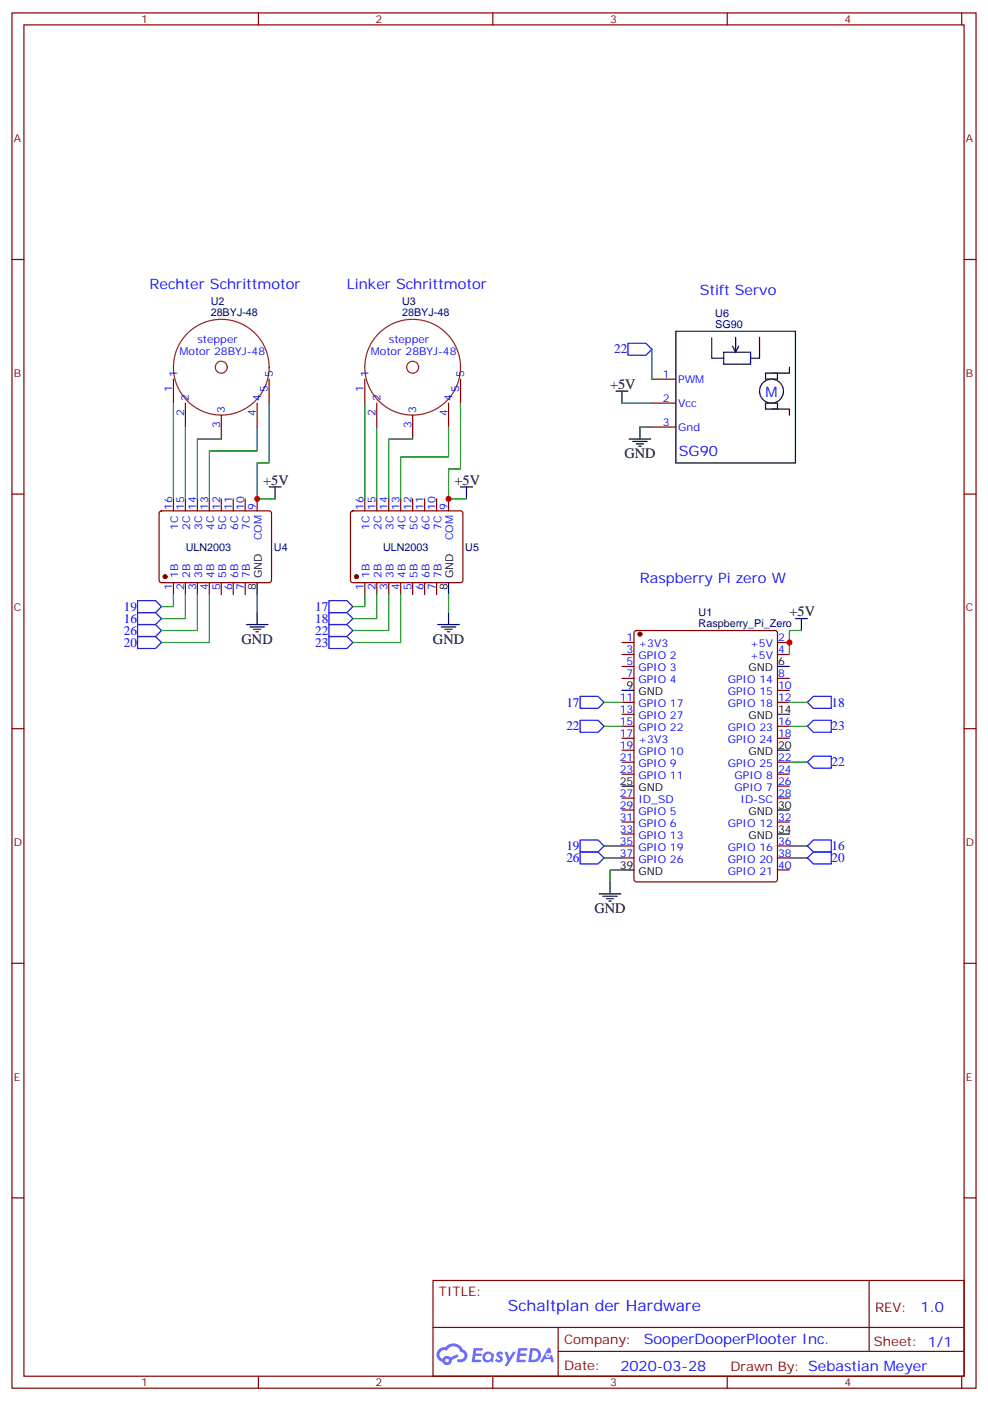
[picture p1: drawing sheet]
<svg xmlns="http://www.w3.org/2000/svg" width="291mm" height="413mm" viewBox="0 0 291 413" stroke-linecap="round" stroke-linejoin="round" font-family="sans-serif">
<g fill="none" stroke="#870000" stroke-width=".35">
<path d="M3.5 3.8h284.4v405.4h-284.4zM7.1 7.3h277.2v398.3h-277.2zM76.2 3.8v3.5M145.3 3.8v3.5M214.5 3.8v3.5M283.6 3.8v3.5M3.5 76.5h3.6M284.3 76.5h3.6M3.5 145.6h3.6M284.3 145.6h3.6M3.5 214.8h3.6M284.3 214.8h3.6"/>
<path d="M3.5 283.9h3.6M284.3 283.9h3.6M3.5 353.1h3.6M284.3 353.1h3.6M127.7 377.4h156.6v28.2h-156.6zM256.3 377.4v20.9M127.7 391.2h156.5M164.6 398.3h119.6M164.6 391.2v14.2M76.2 405.6v3.6M145.3 405.6v3.6M214.5 405.6v3.6"/>
<path d="M283.6 405.6v3.6"/>
</g>
<g fill="#5487ff">
<path d="M146.7 398.6a1.22 1.22 0 0 1 1.7 .2l-.4 .6a.47 .47 0 0 0-.3-.4 .47 .47 0 0 0-.5 .2l.1 .2a1.14 1.14 0 0 1 .8 1.8 1.14 1.14 0 0 1-1.9 0l-.2-.2 .5-.6 .7 .5a.29 .29 0 0 0 .3-.3 .29 .29 0 0 0-.2-.3 1.04 1.04 0 0 1-.6-1.7z"/>
<path d="M139.7 397.3h2.4l.3 .2-.2 .5-1.8 .1-.1 .8h1.5l.3 .4-.3 .4h-1.6l-.2 1.1h1.7l.2 .3-.2 .3-2.6 .1z"/>
<path d="M152.8 397.3h2.4l.3 .2-.1 .5-1.8 .1-.2 .8h1.6l.3 .4-.4 .4h-1.6l-.1 1.1h1.7l.2 .3-.2 .3-2.6 .1z"/>
<path d="M161.6 397.3h.7l.3 1.3-.6 .3a.69 .69 0 0 0-1 .3 .69 .69 0 0 0 .4 .9 .69 .69 0 0 0 .9-.6l.5-.2 .6 2.2h-.8l-.2-.9h-1.8l-.5 .9h-.8z"/>
<path d="M148.8 398.4h.8l.6 1.8 1.1-1.8h.9l-2.6 4.2h-.8l.9-1.5z"/>
<path d="M156.4 397.3l-.6 4.2h1.3a2.11 2.11 0 0 0 2.5-2.1 2.11 2.11 0 0 0-2.5-2.1zM157.1 398.1a1.39 1.39 0 0 1 1.7 1.4 1.39 1.39 0 0 1-1.8 1.3h-.3z"/>
<path d="M142.7 399a1.54 1.54 0 0 0-.1 2.1 1.54 1.54 0 0 0 2.2 .1l.6 .3 .3-2.3-.2-.3h-.4a1.49 1.49 0 0 0-2.4 .1zM143 400a.94 .94 0 0 1 1.8 0 .94 .94 0 0 1-1.8 0z"/>
<path d="M129.4 397.7a2.18 2.18 0 0 0 1.1 3.7 1.44 1.44 0 0 0 1.6 .9 1.44 1.44 0 0 0 1.2-1.4l2-1-.5-.8-1.9 1a1.47 1.47 0 0 0-2.4 .4 1.39 1.39 0 0 1-.7-1.9 1.39 1.39 0 0 1 2-.5 2.12 2.12 0 0 1 2.2-1.3 2.12 2.12 0 0 1 1.9 1.7 1.14 1.14 0 0 1 1.1 1.4 1.14 1.14 0 0 1-1.7 .7 .43 .43 0 0 0-.5 .4 .43 .43 0 0 0 .4 .5 1.98 1.98 0 0 0 2.5-1.2 1.98 1.98 0 0 0-1.2-2.6 3.1 3.1 0 0 0-5.3-.6l-.9 .1zM131.3 401a.55 .55 0 0 1 1.1 0 .55 .55 0 0 1-1.1 0z"/>
<circle cx="161.6" cy="399.4" r=".26"/>
</g>
<g fill="none" stroke="#870000" stroke-width=".35">
<path d="M51.2 111.8v7M54.7 118.8v7.1M75.8 118.8v7.1M79.4 111.8v7M107.6 111.8v7M111.1 118.8v7.1M132.3 118.8v7.1M135.8 111.8v7M192.3 111.8h7M192.3 118.8h7M65.3 122.3v7.1M121.7 122.3v7.1"/>
<path d="M192.3 125.9h7M47.2 150.8l.4-.2h32l.5 .7-.1 20-.6 .4h-32l-.5-.7v-19.7zM51.2 147v3.6M54.7 147v3.6M58.2 147v3.6M61.7 147v3.6M65.3 147v3.6M68.8 147v3.6M72.3 147v3.6M75.8 147v3.6M103.6 150.8l.5-.2h32l.4 .7v20l-.7 .4h-32l-.4-.7v-19.7zM107.6 147v3.6"/>
<path d="M111.1 147v3.6M114.7 147v3.6M118.2 147v3.6M121.7 147v3.6M125.2 147v3.6M128.8 147v3.6M132.3 147v3.6M51.2 171.7v3.6M54.7 171.7v3.6M58.2 171.7v3.6M61.7 171.7v3.6M65.3 171.7v3.6"/>
<path d="M68.8 171.7v3.6M72.3 171.7v3.6M107.6 171.7v3.6M111.1 171.7v3.6M114.7 171.7v3.6M118.2 171.7v3.6M121.7 171.7v3.6M125.2 171.7v3.6M128.8 171.7v3.6M183.4 189.4h3.6M183.4 192.9h3.6M183.4 196.4h3.6"/>
<path d="M183.4 200h3.6M187.2 186l.5-.2h40.9l.7 .5v72.9l-.5 .7h-41.1l-.7-.4v-73zM229.3 189.4h3.5M229.3 192.9h3.5M229.3 200h3.5M183.4 207h3.6M183.4 210.5h3.6M183.4 214.1h3.6M183.4 217.6h3.6M229.3 207h3.5M229.3 214.1h3.5M229.3 217.6h3.5"/>
<path d="M229.3 203.5h3.5M183.4 221.1h3.6M183.4 224.6h3.6M183.4 228.2h3.6M183.4 235.2h3.6M183.4 238.8h3.6M229.3 224.6h3.5M229.3 228.2h3.5M229.3 235.2h3.5M229.3 231.7h3.5M183.4 242.3h3.6M183.4 245.8h3.6"/>
<path d="M183.4 249.3h3.6M183.4 252.9h3.6M229.3 242.3h3.5M229.3 249.3h3.5M229.3 252.9h3.5M229.3 256.4h3.5"/>
</g>
<g fill="#870000" stroke="#870000" stroke-width=".35">
<circle cx="188.7" cy="186.9" r=".53"/>
<circle cx="48.7" cy="170" r=".53"/>
<circle cx="105.1" cy="170" r=".53"/>
</g>
<g fill="none" stroke="#000" stroke-width=".35">
<path d="M199.3 97.6h35.3v38.9h-35.3zM209.9 99.6v6h3.5M217 99.4v4.4l-.9-1.7M224 99.4v6.2h-2.6M181.7 115.3h3.5M183.4 115.3v3.5M213.4 103.8h8v3.6h-8zM217.8 102.1l-.8 1.7M225.8 110h3.5v1.8h-3.5zM225.8 118.8h3.5v1.8h-3.5zM232.8 108.2v1.8h-5.3M185.6 129.4h6.3"/>
<path d="M186.6 130.1h4.3M187.7 130.8h2.1M188.4 131.5h.7M188.7 125.9v3.5M227.5 120.6h5.3v1.7M79.4 143.5h3.5M81.1 143.5v3.5M135.8 143.5h3.5M137.6 143.5v3.5M75.8 171.7v3.6M132.3 171.7v3.6M72.7 184.1h6.3"/>
<path d="M73.7 184.8h4.3M74.8 185.5h2.1M75.5 186.2h.7M75.8 180.6v3.5M129.1 184.1h6.4M130.2 184.8h4.2M131.2 185.5h2.1M131.9 186.2h.7M132.3 180.6v3.5M229.3 196.4h3.5M234.6 182.3h3.5M236.4 182.3v3.5"/>
<path d="M183.4 203.5h3.6M229.3 210.5h3.5M183.4 231.7h3.6M229.3 238.8h3.5M229.3 221.1h3.5M179.9 259.9v3.6M183.4 256.4h3.6M229.3 245.8h3.5M176.7 263.5h6.4M177.8 264.2h4.2M178.9 264.9h2.1M179.6 265.6h.7"/>
<circle cx="227.5" cy="115.3" r="3.5"/>
</g>
<g fill="none" stroke="#8c2424" stroke-width=".35">
<circle cx="65.3" cy="108.2" r="14.1"/>
<circle cx="65.3" cy="108.2" r="1.76"/>
<circle cx="121.7" cy="108.2" r="14.1"/>
<circle cx="121.7" cy="108.2" r="1.76"/>
</g>
<g fill="none" stroke="#00f" stroke-width=".35">
<path d="M185.2 101.2h5.3l1.8 1.7-1.8 1.8h-5.3zM40.6 177h5.3l1.7 1.8-1.7 1.8h-5.3zM97 177h5.3l1.8 1.8-1.8 1.8h-5.3zM40.6 180.6h5.3l1.7 1.7-1.7 1.8h-5.3zM40.6 184.1h5.3l1.7 1.7-1.7 1.8h-5.3zM40.6 187.6h5.3l1.7 1.8-1.7 1.7h-5.3zM97 180.6h5.3l1.8 1.7-1.8 1.8h-5.3zM97 184.1h5.3l1.8 1.7-1.8 1.8h-5.3zM97 187.6h5.3l1.8 1.8-1.8 1.7h-5.3zM171.1 205.2h5.3l1.8 1.8-1.8 1.8h-5.3zM171.1 212.3h5.3l1.8 1.8-1.8 1.7h-5.3zM238.1 207l1.8-1.8h5.3v3.6h-5.3z"/>
<path d="M238.1 214.1l1.8-1.8h5.3v3.5h-5.3zM238.1 224.6l1.8-1.7h5.3v3.5h-5.3zM171.1 247.6h5.3l1.8 1.7-1.8 1.8h-5.3zM171.1 251.1h5.3l1.8 1.8-1.8 1.7h-5.3zM238.1 249.3l1.8-1.7h5.3v3.5h-5.3zM238.1 252.9l1.8-1.8h5.3v3.5h-5.3z"/>
</g>
<g fill="none" stroke="#008700" stroke-width=".35">
<path d="M51.2 118.8v28.2M79.4 118.8v17.7h-3.6v10.5h5.3M107.6 118.8v28.2M135.8 118.8v19.4h-3.5v8.8h5.3M183.4 118.8h8.9M192.3 102.9v8.9M54.7 125.9v21.1M65.3 129.4h-7.1v17.6M75.8 125.9v7h-14.1v14.1M111.1 125.9v21.1M121.7 129.4h-7v17.6M132.3 125.9v8.8h-14.1v12.3"/>
<path d="M188.7 125.9h3.6M51.2 175.3v3.5h-3.6M54.7 175.3v7h-7.1M58.2 175.3v10.5h-10.6M61.7 175.3v14.1h-14.1M75.8 175.3v5.3M107.6 175.3v3.5h-3.5M111.1 175.3v7h-7M114.7 175.3v10.5h-10.6M118.2 175.3v14.1h-14.1M132.3 175.3v5.3M236.4 185.8h-3.6v7.1"/>
<path d="M178.2 207h5.2M178.2 214.1h5.2M232.8 207h5.3M232.8 214.1h5.3M232.8 224.6h5.3M178.2 249.3h5.2M178.2 252.9h5.2M183.4 256.4h-3.5v3.5M232.8 249.3h5.3M232.8 252.9h5.3"/>
</g>
<g fill="#c00">
<circle cx="232.8" cy="189.4" r=".88"/>
<circle cx="75.8" cy="147" r=".88"/>
<circle cx="132.3" cy="147" r=".88"/>
</g>
<text font-size="4.6" fill="#00f" x="149.8" y="386.4">Schaltplan der Hardware</text>
<g font-size="4.2" fill="#00f">
<text x="44.1" y="85.3">Rechter Schrittmotor</text>
<text x="102.3" y="85.3">Linker Schrittmotor</text>
<text x="206.4" y="87.1">Stift Servo</text>
<text x="225.8" y="116.9">M</text>
<text x="200.2" y="134.5">SG90</text>
<text x="188.7" y="171.7">Raspberry Pi zero W</text>
<text x="271.5" y="386.7">1.0</text>
<text x="189.9" y="396.2">SooperDooperPlooter Inc.</text>
<text x="183" y="404">2020-03-28</text>
</g>
<g font-size="4.2">
<text x="179.9" y="114.6">+5V</text>
<text x="184.1" y="135">GND</text>
<text x="77.6" y="142.8">+5V</text>
<text x="134.1" y="142.8">+5V</text>
<text x="232.8" y="181.6">+5V</text>
<text x="71.3" y="189.7">GND</text>
<text x="127.7" y="189.7">GND</text>
<text x="175.3" y="269.1">GND</text>
</g>
<g font-size="3.9" fill="#00f">
<text x="181.1" y="104.2">22</text>
<text x="36.5" y="180">19</text>
<text x="36.5" y="183.6">16</text>
<text x="93" y="180">17</text>
<text x="93" y="183.6">18</text>
<text x="36.5" y="187.1">26</text>
<text x="36.5" y="190.6">20</text>
<text x="93" y="187.1">22</text>
<text x="93" y="190.6">23</text>
<text x="167" y="208.2">17</text>
<text x="245.2" y="208.2">18</text>
<text x="167" y="215.3">22</text>
<text x="245.2" y="215.3">23</text>
<text x="245.2" y="225.9">22</text>
<text x="167" y="250.6">19</text>
<text x="245.2" y="250.6">16</text>
<text x="167" y="254.1">26</text>
<text x="245.2" y="254.1">20</text>
</g>
<g font-size="3.9" fill="#800">
<text x="129.5" y="382">TITLE:</text>
<text x="258.1" y="386.7">REV:</text>
<text x="166.4" y="396.2">Company:</text>
<text x="257.7" y="396.8">Sheet: 1/1</text>
<text x="166.4" y="403.9">Date:</text>
<text x="215.4" y="403.9">Drawn By: Sebastian Meyer</text>
</g>
<g font-size="3.2" fill="#800">
<text x="41.6" y="6.8">1</text>
<text x="110.8" y="6.8">2</text>
<text x="179.9" y="6.8">3</text>
<text x="249.1" y="6.8">4</text>
<text x="4.1" y="41.9">A</text>
<text x="284.9" y="41.9">A</text>
<text x="4.1" y="111.1">B</text>
<text x="284.9" y="111.1">B</text>
<text x="4.1" y="180.2">C</text>
<text x="284.9" y="180.2">C</text>
<text x="4.1" y="249.3">D</text>
<text x="284.9" y="249.3">D</text>
<text x="4.1" y="318.5">E</text>
<text x="284.9" y="318.5">E</text>
<text x="41.6" y="408.6">1</text>
<text x="110.8" y="408.6">2</text>
<text x="179.9" y="408.6">3</text>
<text x="249.1" y="408.6">4</text>
</g>
<g font-size="3.2" fill="#000080">
<text x="62.1" y="89.9">U2</text>
<text x="118.6" y="89.9">U3</text>
<text x="62.1" y="93.1">28BYJ-48</text>
<text x="118.6" y="93.1">28BYJ-48</text>
<text x="211" y="93.4">U6</text>
<text x="211" y="96.6">SG90</text>
<text x="54.8" y="162.3">ULN2003</text>
<text x="80.8" y="162.3">U4</text>
<text x="113" y="162.3">ULN2003</text>
<text x="137.2" y="162.3">U5</text>
<text x="206" y="184.8">Raspberry_Pi_Zero</text>
<text x="206" y="181.6">U1</text>
</g>
<g font-size="3.2" fill="#00f">
<text x="58.2" y="101.2">stepper</text>
<text x="114.7" y="101.2">stepper</text>
<text x="52.9" y="104.7">Motor 28BYJ-48</text>
<text x="109.4" y="104.7">Motor 28BYJ-48</text>
<text x="52.2" y="111.1" transform="rotate(-90 52.2 111.1)">1</text>
<text x="80.4" y="111.1" transform="rotate(-90 80.4 111.1)">5</text>
<text x="108.7" y="111.1" transform="rotate(-90 108.7 111.1)">1</text>
<text x="136.9" y="111.1" transform="rotate(-90 136.9 111.1)">5</text>
<text x="195.5" y="111.4">1</text>
<text x="200" y="112.8">PWM</text>
<text x="50.8" y="115.5" transform="rotate(-90 50.8 115.5)">1</text>
<text x="55.7" y="118.1" transform="rotate(-90 55.7 118.1)">2</text>
<text x="76.9" y="118.1" transform="rotate(-90 76.9 118.1)">4</text>
<text x="79" y="115.5" transform="rotate(-90 79 115.5)">5</text>
<text x="107.2" y="115.5" transform="rotate(-90 107.2 115.5)">1</text>
<text x="112.2" y="118.1" transform="rotate(-90 112.2 118.1)">2</text>
<text x="133.3" y="118.1" transform="rotate(-90 133.3 118.1)">4</text>
<text x="135.5" y="115.5" transform="rotate(-90 135.5 115.5)">5</text>
<text x="195.5" y="118.5">2</text>
<text x="200" y="119.9">Vcc</text>
<text x="54.3" y="122.6" transform="rotate(-90 54.3 122.6)">2</text>
<text x="66.3" y="121.6" transform="rotate(-90 66.3 121.6)">3</text>
<text x="75.5" y="122.6" transform="rotate(-90 75.5 122.6)">4</text>
<text x="110.8" y="122.6" transform="rotate(-90 110.8 122.6)">2</text>
<text x="122.8" y="121.6" transform="rotate(-90 122.8 121.6)">3</text>
<text x="131.9" y="122.6" transform="rotate(-90 131.9 122.6)">4</text>
<text x="195.5" y="125.5">3</text>
<text x="64.9" y="126.1" transform="rotate(-90 64.9 126.1)">3</text>
<text x="121.4" y="126.1" transform="rotate(-90 121.4 126.1)">3</text>
<text x="200" y="126.9">Gnd</text>
<text x="50.8" y="150.4" transform="rotate(-90 50.8 150.4)">16</text>
<text x="54.3" y="150.4" transform="rotate(-90 54.3 150.4)">15</text>
<text x="57.9" y="150.4" transform="rotate(-90 57.9 150.4)">14</text>
<text x="61.4" y="150.4" transform="rotate(-90 61.4 150.4)">13</text>
<text x="64.9" y="150.4" transform="rotate(-90 64.9 150.4)">12</text>
<text x="68.4" y="150.4" transform="rotate(-90 68.4 150.4)">11</text>
<text x="72" y="150.4" transform="rotate(-90 72 150.4)">10</text>
<text x="75.5" y="150.4" transform="rotate(-90 75.5 150.4)">9</text>
<text x="107.2" y="150.4" transform="rotate(-90 107.2 150.4)">16</text>
<text x="110.8" y="150.4" transform="rotate(-90 110.8 150.4)">15</text>
<text x="114.3" y="150.4" transform="rotate(-90 114.3 150.4)">14</text>
<text x="117.8" y="150.4" transform="rotate(-90 117.8 150.4)">13</text>
<text x="121.4" y="150.4" transform="rotate(-90 121.4 150.4)">12</text>
<text x="124.9" y="150.4" transform="rotate(-90 124.9 150.4)">11</text>
<text x="128.4" y="150.4" transform="rotate(-90 128.4 150.4)">10</text>
<text x="131.9" y="150.4" transform="rotate(-90 131.9 150.4)">9</text>
<text x="52.6" y="156.1" transform="rotate(-90 52.6 156.1)">1C</text>
<text x="56.1" y="156.1" transform="rotate(-90 56.1 156.1)">2C</text>
<text x="59.6" y="156.1" transform="rotate(-90 59.6 156.1)">3C</text>
<text x="63.1" y="156.1" transform="rotate(-90 63.1 156.1)">4C</text>
<text x="66.7" y="156.1" transform="rotate(-90 66.7 156.1)">5C</text>
<text x="70.2" y="156.1" transform="rotate(-90 70.2 156.1)">6C</text>
<text x="73.7" y="156.1" transform="rotate(-90 73.7 156.1)">7C</text>
<text x="77.3" y="159.3" transform="rotate(-90 77.3 159.3)">COM</text>
<text x="109" y="156.1" transform="rotate(-90 109 156.1)">1C</text>
<text x="112.5" y="156.1" transform="rotate(-90 112.5 156.1)">2C</text>
<text x="116.1" y="156.1" transform="rotate(-90 116.1 156.1)">3C</text>
<text x="119.6" y="156.1" transform="rotate(-90 119.6 156.1)">4C</text>
<text x="123.1" y="156.1" transform="rotate(-90 123.1 156.1)">5C</text>
<text x="126.6" y="156.1" transform="rotate(-90 126.6 156.1)">6C</text>
<text x="130.2" y="156.1" transform="rotate(-90 130.2 156.1)">7C</text>
<text x="133.7" y="159.3" transform="rotate(-90 133.7 159.3)">COM</text>
<text x="50.8" y="173.9" transform="rotate(-90 50.8 173.9)">1</text>
<text x="52.6" y="170.4" transform="rotate(-90 52.6 170.4)">1B</text>
<text x="54.3" y="173.9" transform="rotate(-90 54.3 173.9)">2</text>
<text x="56.1" y="170.4" transform="rotate(-90 56.1 170.4)">2B</text>
<text x="57.9" y="173.9" transform="rotate(-90 57.9 173.9)">3</text>
<text x="59.6" y="170.4" transform="rotate(-90 59.6 170.4)">3B</text>
<text x="61.4" y="173.9" transform="rotate(-90 61.4 173.9)">4</text>
<text x="63.1" y="170.4" transform="rotate(-90 63.1 170.4)">4B</text>
<text x="64.9" y="173.9" transform="rotate(-90 64.9 173.9)">5</text>
<text x="66.7" y="170.4" transform="rotate(-90 66.7 170.4)">5B</text>
<text x="68.4" y="173.9" transform="rotate(-90 68.4 173.9)">6</text>
<text x="70.2" y="170.4" transform="rotate(-90 70.2 170.4)">6B</text>
<text x="72" y="173.9" transform="rotate(-90 72 173.9)">7</text>
<text x="73.7" y="170.4" transform="rotate(-90 73.7 170.4)">7B</text>
<text x="107.2" y="173.9" transform="rotate(-90 107.2 173.9)">1</text>
<text x="109" y="170.4" transform="rotate(-90 109 170.4)">1B</text>
<text x="110.8" y="173.9" transform="rotate(-90 110.8 173.9)">2</text>
<text x="112.5" y="170.4" transform="rotate(-90 112.5 170.4)">2B</text>
<text x="114.3" y="173.9" transform="rotate(-90 114.3 173.9)">3</text>
<text x="116.1" y="170.4" transform="rotate(-90 116.1 170.4)">3B</text>
<text x="117.8" y="173.9" transform="rotate(-90 117.8 173.9)">4</text>
<text x="119.6" y="170.4" transform="rotate(-90 119.6 170.4)">4B</text>
<text x="121.4" y="173.9" transform="rotate(-90 121.4 173.9)">5</text>
<text x="123.1" y="170.4" transform="rotate(-90 123.1 170.4)">5B</text>
<text x="124.9" y="173.9" transform="rotate(-90 124.9 173.9)">6</text>
<text x="126.6" y="170.4" transform="rotate(-90 126.6 170.4)">6B</text>
<text x="128.4" y="173.9" transform="rotate(-90 128.4 173.9)">7</text>
<text x="130.2" y="170.4" transform="rotate(-90 130.2 170.4)">7B</text>
<text x="184.8" y="189">1</text>
<text x="188.3" y="190.8">+3V3</text>
<text x="221.2" y="190.8">+5V</text>
<text x="229.5" y="189">2</text>
<text x="184.8" y="192.5">3</text>
<text x="184.8" y="196.1">5</text>
<text x="188.3" y="194.3">GPIO 2</text>
<text x="188.3" y="197.8">GPIO 3</text>
<text x="221.2" y="194.3">+5V</text>
<text x="229.5" y="192.5">4</text>
<text x="184.8" y="199.6">7</text>
<text x="188.3" y="201.4">GPIO 4</text>
<text x="214.6" y="201.4">GPIO 14</text>
<text x="229.5" y="203.1">10</text>
<text x="229.5" y="199.6">8</text>
<text x="182.8" y="206.7">11</text>
<text x="188.3" y="208.4">GPIO 17</text>
<text x="214.6" y="208.4">GPIO 18</text>
<text x="214.6" y="204.9">GPIO 15</text>
<text x="229.5" y="206.7">12</text>
<text x="182.8" y="210.2">13</text>
<text x="182.8" y="213.7">15</text>
<text x="188.3" y="211.9">GPIO 27</text>
<text x="188.3" y="215.5">GPIO 22</text>
<text x="214.6" y="215.5">GPIO 23</text>
<text x="229.5" y="213.7">16</text>
<text x="182.8" y="217.2">17</text>
<text x="182.8" y="220.8">19</text>
<text x="188.3" y="219">+3V3</text>
<text x="214.6" y="219">GPIO 24</text>
<text x="229.5" y="217.2">18</text>
<text x="182.8" y="224.3">21</text>
<text x="182.8" y="227.8">23</text>
<text x="188.3" y="222.5">GPIO 10</text>
<text x="188.3" y="226.1">GPIO 9</text>
<text x="214.6" y="226.1">GPIO 25</text>
<text x="229.5" y="227.8">24</text>
<text x="229.5" y="224.3">22</text>
<text x="188.3" y="229.6">GPIO 11</text>
<text x="216.7" y="233.1">GPIO 7</text>
<text x="216.7" y="229.6">GPIO 8</text>
<text x="229.5" y="231.4">26</text>
<text x="182.8" y="234.9">27</text>
<text x="182.8" y="238.4">29</text>
<text x="188.3" y="236.6">ID_SD</text>
<text x="218.4" y="236.6">ID-SC</text>
<text x="229.5" y="234.9">28</text>
<text x="182.8" y="241.9">31</text>
<text x="182.8" y="245.5">33</text>
<text x="188.3" y="240.2">GPIO 5</text>
<text x="188.3" y="243.7">GPIO 6</text>
<text x="214.6" y="243.7">GPIO 12</text>
<text x="229.5" y="241.9">32</text>
<text x="182.8" y="249">35</text>
<text x="188.3" y="247.2">GPIO 13</text>
<text x="188.3" y="250.8">GPIO 19</text>
<text x="214.6" y="250.8">GPIO 16</text>
<text x="229.5" y="249">36</text>
<text x="182.8" y="252.5">37</text>
<text x="188.3" y="254.3">GPIO 26</text>
<text x="214.6" y="257.8">GPIO 21</text>
<text x="214.6" y="254.3">GPIO 20</text>
<text x="229.5" y="256">40</text>
<text x="229.5" y="252.5">38</text>
</g>
<g font-size="3.2">
<text x="75.5" y="173.9" transform="rotate(-90 75.5 173.9)">8</text>
<text x="77.3" y="170.4" transform="rotate(-90 77.3 170.4)">GND</text>
<text x="131.9" y="173.9" transform="rotate(-90 131.9 173.9)">8</text>
<text x="133.7" y="170.4" transform="rotate(-90 133.7 170.4)">GND</text>
<text x="220.7" y="197.8">GND</text>
<text x="229.5" y="196.1">6</text>
<text x="184.8" y="203.1">9</text>
<text x="188.3" y="204.9">GND</text>
<text x="220.7" y="211.9">GND</text>
<text x="229.5" y="210.2">14</text>
<text x="229.5" y="220.8">20</text>
<text x="220.7" y="222.5">GND</text>
<text x="182.8" y="231.4">25</text>
<text x="188.3" y="233.1">GND</text>
<text x="229.5" y="238.4">30</text>
<text x="220.7" y="240.2">GND</text>
<text x="229.5" y="245.5">34</text>
<text x="220.7" y="247.2">GND</text>
<text x="182.8" y="256">39</text>
<text x="188.3" y="257.8">GND</text>
</g>
</svg>
